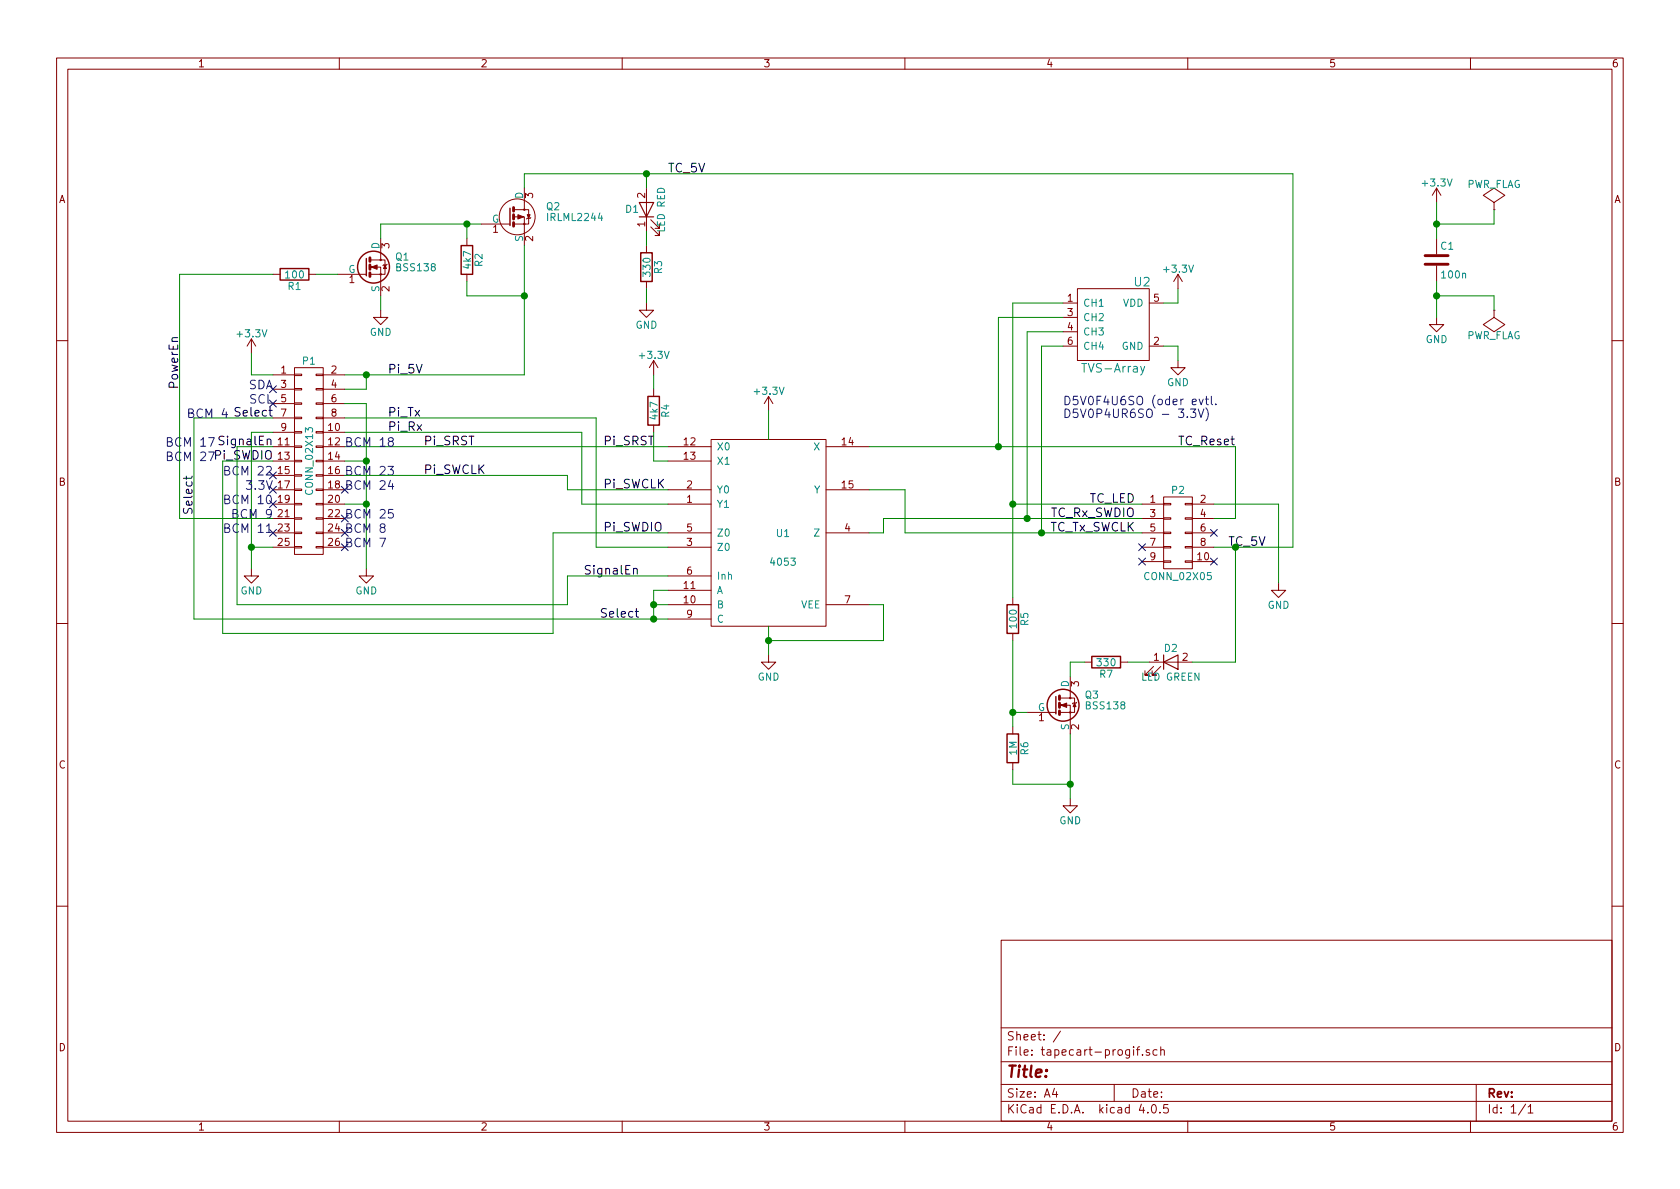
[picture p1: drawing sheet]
<svg xmlns="http://www.w3.org/2000/svg" width="297mm" height="210mm" viewBox="0 0 297 210" stroke-linecap="round" stroke-linejoin="round" font-family="sans-serif">
<g fill="none" stroke="#840000" stroke-width=".18">
<path d="M10 10.3h277v189.9h-277zM12 12.2h273v186.1h-273zM60 10.3v1.9M110 10.3v1.9M160 10.3v1.9M210 10.3v1.9M260 10.3v1.9M85.1 39.6h5.1M90.9 39.6h1.8v3.8M92.7 37.1h.8v2.5h-.8v-1.3h-1.8M92.7 33.3v3.8h-1.8M93.9 38.5l-.8 .2"/>
<path d="M114.3 33.3v7.6M115.1 38.9l1.5 1.5v-.8v.8h-.8M254 33.3v2.5M254 33.3l-.8 1.2M254 33.3l.8 1.2M264.2 37.1h.1M264.2 35.8l1.9-1.3-1.9-1.2-1.9 1.2 1.9 1.3v1.3M44.4 59.9l-.7 1.3M44.4 59.9v2.6M44.4 59.9l.8 1.3M48.3 48.5h1.2M54.6 48.5h1.3"/>
<path d="M59.7 48.5h5.1M65.5 48.5h1.8v3.8M67.3 42.2v3.8h-1.8M67.3 46h.8v2.5h-.8v-1.3h-1.8M67.3 54.9v1.2h1.3l-1.3 1.3-1.3-1.3h1.3M68.5 46.7l-.8 .3M82.5 42.2v1.2M82.5 48.5v1.3M114.3 53.6v1.3h1.3l-1.3 1.2-1.3-1.2h1.3M114.3 43.4v1.3M114.3 49.8v1.2M115.1 40.1l1.5 1.6v-.8v.8h-.8"/>
<path d="M188 53.6h2.5M188 56.1h2.5M188 58.7h2.5M190.5 51h12.7v12.7h-12.7zM203.2 53.6h2.5M208.3 48.5l-.8 1.3M208.3 48.5v2.5M208.3 48.5l.7 1.3M254 56.1v1.3h1.3l-1.3 1.3-1.3-1.3h1.3M254 42.2v2.8M254 47v2.8M264.2 54.9h.1"/>
<path d="M264.2 54.9v1.2l1.9 1.3-1.9 1.3-1.9-1.3 1.9-1.3M10 60.2h2M48.3 79h3.8M48.3 66.3h3.8M48.3 68.8h3.8M48.3 71.4h3.8M48.3 73.9h3.8M48.3 76.4h3.8M52.1 78.9h1.2v.2h-1.2zM52.1 76.3h1.2v.3h-1.2zM52.1 73.8h1.2v.2h-1.2zM52.1 71.2h1.2v.3h-1.2z"/>
<path d="M52.1 68.7h1.2v.3h-1.2zM52.1 66.2h1.2v.2h-1.2zM52.1 65h5v33h-5zM55.9 78.9h1.2v.2h-1.2zM55.9 76.3h1.2v.3h-1.2zM55.9 73.8h1.2v.2h-1.2zM55.9 71.2h1.2v.3h-1.2zM55.9 68.7h1.2v.3h-1.2zM55.9 66.2h1.2v.2h-1.2zM57.1 79h3.9M57.1 66.3h3.9M57.1 68.8h3.9"/>
<path d="M57.1 71.4h3.9M57.1 73.9h3.9M57.1 76.4h3.9M115.6 63.7v2.6M115.6 68.8v1.3M115.6 75.2v1.2M115.6 63.7l-.8 1.3M115.6 63.7l.7 1.3M118.1 79h7.6M125.7 77.7h20.3v33h-20.3zM135.9 70.1l-.8 1.3M135.9 70.1v2.5"/>
<path d="M135.9 70.1l.8 1.3M146 79h7.7M188 61.2h2.5M203.2 61.2h2.5M208.3 63.7v1.3h1.2l-1.2 1.3-1.3-1.3h1.3M285 60.2h2M48.3 89.1h3.8M48.3 86.6h3.8M48.3 96.8h3.8M48.3 94.2h3.8M48.3 81.5h3.8M48.3 91.7h3.8"/>
<path d="M48.3 84.1h3.8M52.1 96.6h1.2v.3h-1.2zM52.1 94.1h1.2v.3h-1.2zM52.1 91.6h1.2v.2h-1.2zM52.1 89h1.2v.3h-1.2zM52.1 86.5h1.2v.2h-1.2zM52.1 83.9h1.2v.3h-1.2zM52.1 81.4h1.2v.3h-1.2zM55.9 96.6h1.2v.3h-1.2zM55.9 94.1h1.2v.3h-1.2zM55.9 91.6h1.2v.2h-1.2zM55.9 89h1.2v.3h-1.2z"/>
<path d="M55.9 86.5h1.2v.2h-1.2zM55.9 83.9h1.2v.3h-1.2zM55.9 81.4h1.2v.3h-1.2zM57.1 89.1h3.9M57.1 86.6h3.9M57.1 96.8h3.9M57.1 94.2h3.9M57.1 81.5h3.9M57.1 91.7h3.9M57.1 84.1h3.9M118.1 89.1h7.6M118.1 86.6h7.6"/>
<path d="M118.1 96.8h7.6M118.1 94.2h7.6M118.1 81.5h7.6M146 86.6h7.7M146 94.2h7.7M201.9 89.1h3.8M201.9 96.8h3.8M201.9 94.2h3.8M201.9 91.7h3.8M201.9 99.3h3.8M205.7 99.2h1.3v.2h-1.3zM205.7 96.6h1.3v.3h-1.3z"/>
<path d="M205.7 94.1h1.3v.3h-1.3zM205.7 91.6h1.3v.2h-1.3zM205.7 89h1.3v.3h-1.3zM205.7 87.9h5.1v12.7h-5.1zM209.5 99.2h1.3v.2h-1.3zM209.5 96.6h1.3v.3h-1.3zM209.5 94.1h1.3v.3h-1.3zM209.5 91.6h1.3v.2h-1.3zM209.5 89h1.3v.3h-1.3zM210.8 89.1h3.8M210.8 96.8h3.8M210.8 94.2h3.8"/>
<path d="M210.8 91.7h3.8M210.8 99.3h3.8M10 110.3h2M44.4 100.6v1.2h1.3l-1.3 1.3-1.2-1.3h1.2M64.8 100.6v1.2h1.2l-1.2 1.3-1.3-1.3h1.3M118.1 101.8h7.6M118.1 106.9h7.6M118.1 109.5h7.6M118.1 104.4h7.6M135.9 115.8v1.3h1.3l-1.3 1.3-1.3-1.3h1.3M146 106.9h7.7M179.1 105.7v1.2"/>
<path d="M179.1 112v1.3M189.2 119.6v3.8h-1.7M191.8 117.1h1.2M198.1 117.1h1.3M203.2 117.1h7.6M204 117.9l-1.6 1.5h.8h-.8v-.8M205.2 117.9l-1.5 1.5h.8h-.8v-.8M226.1 103.1v1.3h1.2l-1.2 1.3-1.3-1.3h1.3M285 110.3h2M179.1 128.5v1.3M179.1 134.9v1.2M181.6 126h5.1"/>
<path d="M187.5 126h1.7v3.8M189.2 123.4h.8v2.6h-.8v-1.3h-1.7M190.4 124.2l-.8 .3M189.2 141.2v1.3h1.3l-1.3 1.3-1.2-1.3h1.2M10 160.2h2M177 166.3h108v32h-108zM285 160.2h2M60 198.3v1.9M110 198.3v1.9M160 198.3v1.9M177 194.8h108M177 191.8h108"/>
<path d="M177 187.8h108M177 181.8h108M186.4 192.5l-.3 1h.9M186.8 193v1M187.5 182.3l-1.3 2M197 191.8v3M200.4 185.1v.2M200.4 185.6v1M200.9 185.6h.6M201.5 185.1l-.4 .2v1.3M201.8 195.2l-.4 1.1h1M202 186.5v.1"/>
<path d="M202.9 196.7v.1M203.2 185.7a.37 .37 0 0 0-.6 .1l.1 .2 .5 .2 .1 .1-.2 .3-.5-.1M203.8 195.4l.1-.1a.81 .81 0 0 1 .6 .6 .81 .81 0 0 1-.3 .8l-.1 .1a.8 .8 0 0 1-.6-.6 .8 .8 0 0 1 .3-.8zM204.6 185.7l-.5-.1-.2 .3v.6l.2 .1 .5-.1M205.1 196.7v.1M205.2 185.7l.2-.1 .4 .1 .1 .9M205.2 185.1v1.5M206.5 195.3h-.7l-.1 .7 .2-.1 .5 .1 .2 .2-.1 .5-.2 .1-.6-.1M210 198.3v1.9M260 198.3v1.9M261 191.8v6.5M269.7 195.2l-1.2 2"/>
<path d="M270.2 195.8l.4-.5v1.5M270.2 196.8h.8"/>
<circle cx="91.4" cy="38.3" r="3.2"/>
<circle cx="92.7" cy="37.1" r=".13"/>
<circle cx="92.7" cy="39.6" r=".13"/>
<circle cx="67.3" cy="48.5" r=".13"/>
<circle cx="67.3" cy="46" r=".13"/>
<circle cx="189.2" cy="126" r=".13"/>
<circle cx="189.2" cy="123.4" r=".13"/>
</g>
<g fill="none" stroke="#840000" stroke-width=".25">
<path d="M90.2 36.8v3.1M49.5 47.5h5.1v2h-5.1zM64.8 45.7v3.1M81.5 43.4h2.1v5.1h-2.1zM113.3 44.7h2v5.1h-2zM114.6 70.1h2v5.1h-2zM178.1 106.9h2v5.1h-2zM193 116.1h5.1v2h-5.1zM178.1 129.8h2v5.1h-2zM186.7 123.2v3"/>
<circle cx="66" cy="47.2" r="2.82"/>
<circle cx="188" cy="124.7" r="2.82"/>
</g>
<path d="M90.8 36.7v.6M90.8 38v.7M90.8 39.4v.6M65.4 45.6v.6M65.4 46.9v.7M65.4 48.3v.6M252 46.7h4M252 45.2h4M187.3 123.1v.6M187.3 124.3v.8M187.3 125.7v.7" fill="none" stroke="#840000" stroke-width=".51"/>
<g fill="#840000" stroke="#840000" stroke-width=".18">
<path d="M68.1 46.9l.2 .6h-.5z"/>
<path d="M65.7 47.2l1-.3v.7z"/>
<path d="M91.6 38l1 .3-1 .4z"/>
<path d="M93.2 38h.5l-.2 .6z"/>
<path d="M190 124.3l.2 .7h-.5z"/>
<path d="M187.6 124.7l1-.4v.8z"/>
</g>
<path d="M113 35.8h2.6l-1.3 2.5zM113 38.3h2.6M205.7 117.1l2.6-1.3v2.6zM205.7 115.8v2.6" fill="none" stroke="#840000" stroke-width=".2"/>
<g fill="none" stroke="#0000c2" stroke-width=".18">
<path d="M29.6 78.1l.7-.1 .1-.2-.1-.3-.2-.1h-.5v1.5h.6l.2-.1 .1-.4-.4-.3M39.6 72.2l-.3 1.1h.9M69 78l-.3-.3v-.2a.48 .48 0 0 1 .8 0v.2l-.1 .3-.7 .2v.6a.48 .48 0 0 0 .8-.2v-.3l-.3-.3M210.5 72.3h.9l-.5 .6 .5 .1v.7l-.2 .1-.7-.1M211.9 72.3l.4 1.5 .6-1.5M212 70.6l.4 1 .4-1M213.1 70.6h.6M213.2 72.1a1.71 1.71 0 0 1 0 2.3M213.3 70.1v1.3l.4 .2M214.2 70.1v1.3l.2 .2M215 71.4v.2M29.6 80.7l.7-.1 .1-.2-.1-.3-.2-.2h-.5v1.6h.6l.2-.2 .1-.4-.4-.2"/>
<path d="M39.8 83.2l.6-.1 .2-.2-.1-.3-.2-.1h-.5v1.5h.5l.3-.3v-.2l-.3-.3M39.8 88.3l.6-.1 .2-.2-.1-.3-.2-.2h-.5v1.6h.5l.3-.2v-.3l-.3-.3M39.8 93.4l.6-.1 .2-.2-.1-.3-.2-.2h-.5v1.6h.5l.3-.3v-.3l-.3-.2M67.2 95.2h1l-.7 1.5M68.6 82.5h.9l-.5 .6h.4l.1 .2v.5l-.3 .2h-.4l-.2-.2M69 84.9l-.3 1.1h.9M69.4 85.5v1M69.5 90.1h-.8v.7l.2-.1h.5l.1 .3v.3l-.3 .3h-.3l-.2-.1"/>
</g>
<g fill="none" stroke="#000084" stroke-width=".18">
<path d="M47.7 68.2l1.2 1.2M47.7 70.8l1.2 1.2M48.9 68.2l-1.2 1.2M48.9 70.8l-1.2 1.2M47.7 83.5l1.2 1.2M47.7 88.5l1.2 1.3M47.7 93.6l1.2 1.2M48.9 83.5l-1.2 1.2M48.9 88.5l-1.2 1.3M48.9 93.6l-1.2 1.2M60.4 96.2l1.2 1.2M60.4 86l1.2 1.2"/>
<path d="M60.4 91.1l1.2 1.2M60.4 93.6l1.2 1.2M61.6 86l-1.2 1.2M61.6 91.1l-1.2 1.2M61.6 93.6l-1.2 1.2M61.6 96.2l-1.2 1.2M201.3 96.2l1.2 1.2M201.3 98.7l1.2 1.2M202.5 96.2l-1.2 1.2M202.5 98.7l-1.2 1.2M214 98.7l1.2 1.2M214 93.6l1.2 1.2"/>
<path d="M215.2 98.7l-1.2 1.2M215.2 93.6l-1.2 1.2"/>
</g>
<path d="M202.4 64.8l-.5 1.4-.2 .1" fill="none" stroke="#008484" stroke-width=".18"/>
<g fill="none" stroke="#008400" stroke-width=".18">
<path d="M82.5 39.6v2.6M85.1 39.6h-17.8v2.6M92.7 33.3v-2.6h135.9v66.1h-14M114.3 30.7v2.6M254 35.8v6.4M264.2 37.1v2.5h-10.2M48.3 48.5h-16.6v43.2h16.6M55.9 48.5h3.8M67.3 52.3v2.6M82.5 49.8v2.5h10.2M92.7 43.4v22.9h-31.7M114.3 40.9v2.5"/>
<path d="M114.3 51v2.6M188 53.6h-8.9v52.1M188 56.1h-11.5v22.9M188 58.7h-6.4v33M208.3 51v2.6h-2.6M254 52.3h10.2v2.6M254 49.8v6.3M44.4 62.5v3.8h3.9M48.3 76.4h-3.9v24.2M48.3 73.9h-14v35.6h83.8M48.3 79h-6.4v27.9h58.4v-5.1h17.8M61 76.4h41.9v12.7h15.2"/>
<path d="M61 73.9h44.4v22.9h12.7M61 71.4h3.8v29.2M61 79h57.1M64.8 66.3v2.5h-3.8M115.6 76.4v5.1h2.5M115.6 66.3v2.5M135.9 72.6v5.1M153.7 79h64.7v12.7h-3.8M188 61.2h-3.9v33M205.7 61.2h2.6v2.5M44.4 96.8h3.9M48.3 81.5h-8.9v30.5h58.4v-17.8h20.3"/>
<path d="M61 81.5h3.8M61 89.1h3.8M61 84.1h39.3v2.5h17.8M153.7 86.6h6.3v7.6h41.9M179.1 89.1h22.8M201.9 91.7h-45.7v2.5h-2.5M214.6 89.1h11.5v14M218.4 96.8v20.3h-7.6M115.6 106.9h2.5M118.1 104.4h-2.5v5.1M135.9 110.7v5.1M153.7 106.9h2.5v6.4h-20.3"/>
<path d="M179.1 113.3v15.2M191.8 117.1h-2.6v2.5M199.4 117.1h3.8M179.1 136.1v2.6h10.1M179.1 126h2.5M189.2 129.8v11.4"/>
</g>
<g fill="#008400" stroke="#008400" stroke-width=".25">
<circle cx="44.5" cy="96.8" r=".51"/>
<circle cx="64.8" cy="81.5" r=".51"/>
<circle cx="64.8" cy="89.1" r=".51"/>
<circle cx="82.6" cy="39.6" r=".51"/>
<circle cx="64.8" cy="66.3" r=".51"/>
<circle cx="92.7" cy="52.3" r=".51"/>
<circle cx="114.3" cy="30.7" r=".51"/>
<circle cx="135.9" cy="113.3" r=".51"/>
<circle cx="115.6" cy="106.9" r=".51"/>
<circle cx="115.6" cy="109.5" r=".51"/>
<circle cx="254" cy="39.6" r=".51"/>
<circle cx="254" cy="52.3" r=".51"/>
<circle cx="189.2" cy="138.7" r=".51"/>
<circle cx="179.1" cy="126" r=".51"/>
<circle cx="184.2" cy="94.2" r=".51"/>
<circle cx="181.6" cy="91.7" r=".51"/>
<circle cx="179.1" cy="89.1" r=".51"/>
<circle cx="176.5" cy="79" r=".51"/>
</g>
<text font-size="2.8" fill="#840000" x="178" y="190.5">Title:</text>
<g font-size="2.1">
<text x="118.1" y="30.5">TC_5V</text>
<text x="31.5" y="68.8" transform="rotate(-90 31.5 68.8)">PowerEn</text>
<text x="68.6" y="66">Pi_5V</text>
<text x="42" y="73.7">Select</text>
<text x="68.6" y="76.2">Pi_Rx</text>
<text x="68.6" y="73.7">Pi_Tx</text>
<text x="30.3" y="81.5">BCM 27Pi_SWDIO</text>
<text x="30.3" y="79">BCM 17 SignalEn</text>
<text x="74.9" y="78.7">Pi_SRST</text>
<text x="74.9" y="83.8">Pi_SWCLK</text>
<text x="106.7" y="78.7">Pi_SRST</text>
<text x="208.3" y="78.7">TC_Reset</text>
<text x="106.7" y="86.4">Pi_SWCLK</text>
<text x="192.4" y="88.9">TC_LED</text>
<text x="34" y="90.3" transform="rotate(-90 34 90.3)">Select</text>
<text x="106.7" y="94">Pi_SWDIO</text>
<text x="185.2" y="94">TC_Tx_SWCLK</text>
<text x="185.6" y="91.4">TC_Rx_SWDIO</text>
<text x="103.9" y="101.6">SignalEn</text>
<text x="106.8" y="109.2">Select</text>
</g>
<g font-size="2.1" fill="#008484">
<text x="200.6" y="50.6">U2</text>
<text x="191.7" y="65.9">TVS-Array</text>
</g>
<g font-size="2.1" fill="#0000c2">
<text x="43.8" y="68.8">SDA</text>
<text x="44" y="71.4">SCL</text>
<text x="188" y="71.6">D5V0F4U6SO (oder evtl.</text>
<text x="33" y="73.9">BCM 4</text>
<text x="188" y="73.9">D5V0P4UR6SO - 3.3V)</text>
<text x="61" y="79">BCM 18</text>
<text x="40.5" y="84.1">BCM 22</text>
<text x="40.5" y="89.1">BCM 10</text>
<text x="43.9" y="86.6">3.3V</text>
<text x="61" y="84.1">BCM 23</text>
<text x="61" y="86.6">BCM 24</text>
<text x="40.5" y="94.2">BCM 11</text>
<text x="41.7" y="91.7">BCM 9</text>
<text x="61" y="94.2">BCM 8</text>
<text x="61" y="91.7">BCM 25</text>
<text x="61" y="96.8">BCM 7</text>
</g>
<text font-size="2.1" fill="#008400" x="217.2" y="96.5">TC_5V</text>
<g font-size="2.1" fill="#840000">
<text x="178" y="184">Sheet: /</text>
<text x="178" y="186.7">File: tapecart-progif.sch</text>
<text x="178" y="196.9">KiCad E.D.A. kicad 4.0.5</text>
<text x="178" y="194.1">Size: A4</text>
<text x="200" y="194.1">Date:</text>
<text x="263" y="194.1">Rev:</text>
<text x="263" y="196.9">Id: 1/1</text>
</g>
<g font-size="1.8" fill="#840000">
<text x="35" y="11.9">1</text>
<text x="85" y="11.9">2</text>
<text x="135" y="11.9">3</text>
<text x="185" y="11.9">4</text>
<text x="235" y="11.9">5</text>
<text x="285" y="11.9">6</text>
<text x="10.4" y="35.9">A</text>
<text x="94.2" y="35" transform="rotate(-90 94.2 35)">3</text>
<text x="114" y="35" transform="rotate(-90 114 35)">2</text>
<text x="285.4" y="35.9">A</text>
<text x="87.1" y="41.1">1</text>
<text x="114" y="40.1" transform="rotate(-90 114 40.1)">1</text>
<text x="68.8" y="43.9" transform="rotate(-90 68.8 43.9)">3</text>
<text x="94.2" y="42.6" transform="rotate(-90 94.2 42.6)">2</text>
<text x="61.7" y="50">1</text>
<text x="68.8" y="51.5" transform="rotate(-90 68.8 51.5)">2</text>
<text x="188.7" y="53.3">1</text>
<text x="204" y="53.3">5</text>
<text x="188.7" y="55.9">3</text>
<text x="188.7" y="58.4">4</text>
<text x="188.7" y="61">6</text>
<text x="204" y="61">2</text>
<text x="49.7" y="66">1</text>
<text x="49.7" y="68.6">3</text>
<text x="49.7" y="71.1">5</text>
<text x="58.6" y="66">2</text>
<text x="58.6" y="68.6">4</text>
<text x="58.6" y="71.1">6</text>
<text x="49.7" y="73.7">7</text>
<text x="49.7" y="76.2">9</text>
<text x="58.1" y="76.2">10</text>
<text x="58.6" y="73.7">8</text>
<text x="49.2" y="78.7">11</text>
<text x="49.2" y="81.3">13</text>
<text x="49.2" y="83.8">15</text>
<text x="58.1" y="78.7">12</text>
<text x="58.1" y="81.3">14</text>
<text x="58.1" y="83.8">16</text>
<text x="121" y="78.7">12</text>
<text x="121" y="81.3">13</text>
<text x="148.9" y="78.7">14</text>
<text x="10.4" y="85.9">B</text>
<text x="49.2" y="86.4">17</text>
<text x="49.2" y="88.9">19</text>
<text x="58.1" y="88.9">20</text>
<text x="58.1" y="86.4">18</text>
<text x="121.4" y="88.9">1</text>
<text x="121.4" y="86.4">2</text>
<text x="148.9" y="86.4">15</text>
<text x="203.4" y="88.9">1</text>
<text x="212.2" y="88.9">2</text>
<text x="285.4" y="85.9">B</text>
<text x="49.2" y="91.4">21</text>
<text x="49.2" y="94">23</text>
<text x="58.1" y="91.4">22</text>
<text x="58.1" y="94">24</text>
<text x="121.4" y="94">5</text>
<text x="149.4" y="94">4</text>
<text x="203.4" y="91.4">3</text>
<text x="203.4" y="94">5</text>
<text x="212.2" y="91.4">4</text>
<text x="212.2" y="94">6</text>
<text x="49.2" y="96.5">25</text>
<text x="58.1" y="96.5">26</text>
<text x="121.4" y="96.5">3</text>
<text x="121.4" y="101.6">6</text>
<text x="203.4" y="96.5">7</text>
<text x="203.4" y="99.1">9</text>
<text x="211.8" y="99.1">10</text>
<text x="212.2" y="96.5">8</text>
<text x="121" y="106.7">10</text>
<text x="121" y="104.1">11</text>
<text x="149.4" y="106.7">7</text>
<text x="121.4" y="109.2">9</text>
<text x="204" y="116.8">1</text>
<text x="209.1" y="116.8">2</text>
<text x="190.8" y="121.4" transform="rotate(-90 190.8 121.4)">3</text>
<text x="183.7" y="127.5">1</text>
<text x="190.8" y="129" transform="rotate(-90 190.8 129)">2</text>
<text x="10.4" y="135.9">C</text>
<text x="285.4" y="135.9">C</text>
<text x="10.4" y="185.9">D</text>
<text x="285.4" y="185.9">D</text>
<text x="35" y="199.9">1</text>
<text x="85" y="199.9">2</text>
<text x="135" y="199.9">3</text>
<text x="185" y="199.9">4</text>
<text x="235" y="199.9">5</text>
<text x="285" y="199.9">6</text>
</g>
<g font-size="1.8" fill="#008484">
<text x="92.5" y="35.2" transform="rotate(-90 92.5 35.2)">D</text>
<text x="251.7" y="33">+3.3V</text>
<text x="259.2" y="33.2">PWR_FLAG</text>
<text x="86.9" y="39.4">G</text>
<text x="96.6" y="37.2">Q2</text>
<text x="97" y="39.1">IRLML2244</text>
<text x="110.6" y="37.6">D1</text>
<text x="117.6" y="41" transform="rotate(-90 117.6 41)">LED RED</text>
<text x="67.1" y="44.1" transform="rotate(-90 67.1 44.1)">D</text>
<text x="70" y="46">Q1</text>
<text x="70.3" y="47.9">BSS138</text>
<text x="83.3" y="47.4" transform="rotate(-90 83.3 47.4)">4k7</text>
<text x="85.3" y="47.1" transform="rotate(-90 85.3 47.1)">R2</text>
<text x="92.5" y="42.7" transform="rotate(-90 92.5 42.7)">S</text>
<text x="254.8" y="44.1">C1</text>
<text x="50.6" y="49.2">100</text>
<text x="51" y="51.3">R1</text>
<text x="61.5" y="48.3">G</text>
<text x="67.1" y="51.6" transform="rotate(-90 67.1 51.6)">S</text>
<text x="115" y="48.7" transform="rotate(-90 115 48.7)">330</text>
<text x="117" y="48.4" transform="rotate(-90 117 48.4)">R3</text>
<text x="205.9" y="48.2">+3.3V</text>
<text x="255" y="49.2">100n</text>
<text x="42.1" y="59.6">+3.3V</text>
<text x="65.4" y="59.4">GND</text>
<text x="112.3" y="58.1">GND</text>
<text x="191.5" y="54.2">CH1</text>
<text x="191.5" y="56.8">CH2</text>
<text x="191.5" y="59.3">CH3</text>
<text x="198.5" y="54.2">VDD</text>
<text x="259.2" y="60">PWR_FLAG</text>
<text x="53.5" y="64.5">P1</text>
<text x="113.2" y="63.4">+3.3V</text>
<text x="191.5" y="61.8">CH4</text>
<text x="198.2" y="61.8">GND</text>
<text x="252" y="60.6">GND</text>
<text x="133.6" y="69.8">+3.3V</text>
<text x="206.3" y="68.3">GND</text>
<text x="116.3" y="74.1" transform="rotate(-90 116.3 74.1)">4k7</text>
<text x="118.3" y="73.8" transform="rotate(-90 118.3 73.8)">R4</text>
<text x="126.7" y="79.6">X0</text>
<text x="126.7" y="82.2">X1</text>
<text x="143.9" y="79.6">X</text>
<text x="55.3" y="87.2" transform="rotate(-90 55.3 87.2)">CONN_02X13</text>
<text x="126.7" y="89.8">Y1</text>
<text x="126.7" y="87.2">Y0</text>
<text x="143.9" y="87.2">Y</text>
<text x="207.2" y="87.3">P2</text>
<text x="126.7" y="94.9">Z0</text>
<text x="137.3" y="94.9">U1</text>
<text x="143.9" y="94.9">Z</text>
<text x="126.7" y="97.4">Z0</text>
<text x="136.5" y="100">4053</text>
<text x="42.5" y="105.1">GND</text>
<text x="62.8" y="105.1">GND</text>
<text x="126.7" y="102.5">Inh</text>
<text x="126.7" y="107.6">B</text>
<text x="126.7" y="105">A</text>
<text x="141.5" y="107.6">VEE</text>
<text x="202.6" y="102.6">CONN_02X05</text>
<text x="224.1" y="107.6">GND</text>
<text x="126.7" y="110.1">C</text>
<text x="179.8" y="110.9" transform="rotate(-90 179.8 110.9)">100</text>
<text x="181.8" y="110.6" transform="rotate(-90 181.8 110.6)">R5</text>
<text x="194.1" y="117.8">330</text>
<text x="194.5" y="119.8">R7</text>
<text x="205.9" y="115.3">D2</text>
<text x="133.9" y="120.3">GND</text>
<text x="183.5" y="125.7">G</text>
<text x="189" y="121.5" transform="rotate(-90 189 121.5)">D</text>
<text x="191.9" y="123.5">Q3</text>
<text x="192.2" y="125.4">BSS138</text>
<text x="201.9" y="120.3">LED GREEN</text>
<text x="189" y="129.1" transform="rotate(-90 189 129.1)">S</text>
<text x="179.8" y="133.5" transform="rotate(-90 179.8 133.5)">1M</text>
<text x="181.8" y="133.4" transform="rotate(-90 181.8 133.4)">R6</text>
<text x="187.3" y="145.7">GND</text>
</g>
</svg>
